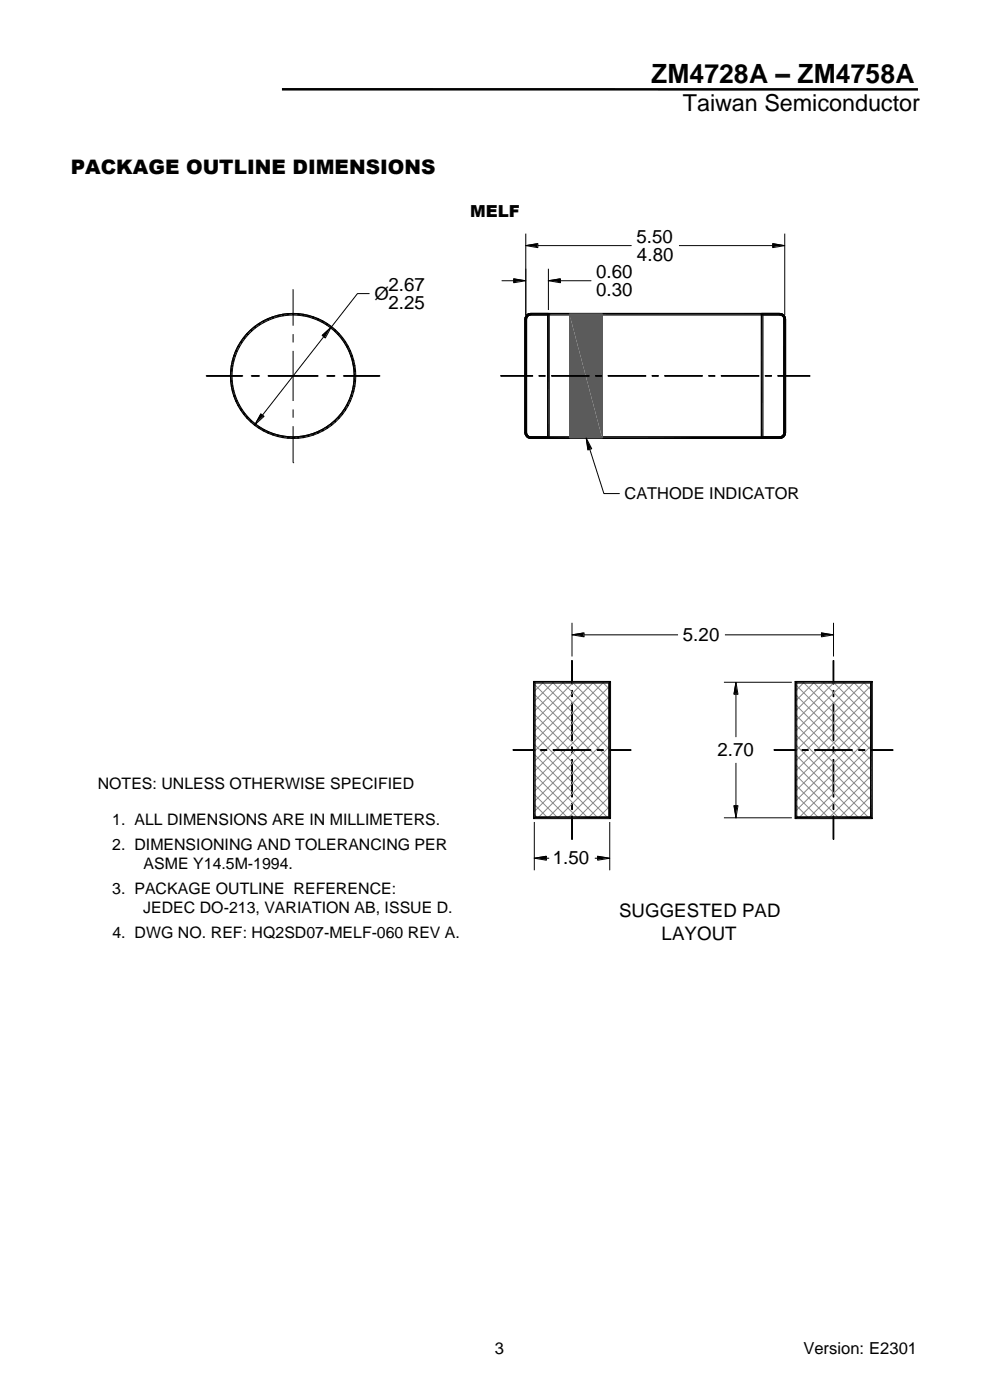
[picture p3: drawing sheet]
<svg xmlns="http://www.w3.org/2000/svg" width="210mm" height="297mm" viewBox="0 0 210 297" stroke-linecap="round" stroke-linejoin="round" font-family="sans-serif">
<path d="M59.8 18.9l134.9 .1" fill="none" stroke="#000" stroke-width=".53"/>
<g fill="#000">
<path d="M111.3 67.3l.4 .1-.4 .3zM111.4 67l.4 .2-.5 .1zM111.6 66.8l.3 .2h-.5zM111.3 67.7l.4-.3-.1 .3zM111.3 67.3l.5-.1-.1 .2zM111.4 67h.5l-.1 .2zM111.6 66.8l.3-.2 .2 .3zM111.6 66.8l.5 .1-.2 .1zM111.9 66.6l.3-.2 .1 .4zM111.9 66.6l.4 .2-.2 .1zM112.2 66.4h.3v.4zM112.2 66.4l.3 .4h-.2z"/>
<path d="M165.3 66.4l.3 .4h-.3zM165.3 66.4h.4l-.1 .4zM165.7 66.4l.1 .5-.2-.1zM165.9 66.6v.4l-.1-.1zM165.7 66.4l.2 .2-.1 .3zM165.9 67l.3-.2-.1 .4zM166.1 67.2l.3-.2-.2 .4zM165.9 66.6l.3 .2-.3 .2zM166.2 67.4l.3-.1-.3 .4zM166.2 66.8l.2 .2-.3 .2zM166.4 67l.1 .3-.3 .1zM166.5 67.3l.1 .4h-.4z"/>
<path d="M111.3 91.7h.3l-.3 .3zM111.3 92l.4-.1-.3 .4zM111.4 92.3l.4-.1-.2 .4zM111.6 91.7l.1 .2-.4 .1zM111.6 92.6l.3-.3v.5zM111.7 91.9l.1 .3-.4 .1zM111.8 92.2l.1 .1-.3 .3zM111.9 92.3l.2 .2-.2 .3zM112.1 92.5l.1 .4-.3-.1zM112.1 92.5l.2 .1-.1 .3zM112.3 92.6l.2 .4-.3-.1zM112.3 92.6h.2v.4z"/>
<path d="M165.3 92.6l.4 .3-.4 .1zM165.3 92.6h.3l.1 .3zM165.6 92.6l.2-.1 .1 .3zM165.6 92.6l.3 .2-.2 .1zM165.8 92.5l.1-.2 .3 .3zM165.8 92.5l.4 .1-.3 .2zM166.1 92.2l.3 .1h-.5zM166.2 91.9l.3 .1-.4 .2zM166.2 91.7h.4l-.4 .2zM165.9 92.3h.5l-.2 .3zM166.1 92.2l.4-.2-.1 .3zM166.2 91.9l.4-.2-.1 .3z"/>
</g>
<g fill="none" stroke="#000" stroke-width=".21">
<path d="M111.4 67.7h.3v24.1h-.3zM111.4 67.4l.3 .1v.2h-.3zM111.5 67.1l.3 .2-.1 .2-.3-.1zM111.7 66.9l.3-.2 .2 .3-.2 .1zM111.7 66.9l.3 .2-.2 .2-.3-.2zM112 66.7l.3-.2 .1 .4-.2 .1zM112.3 66.5h.3v.3l-.2 .1zM112.6 66.5h52.8v.3h-52.8zM165.4 66.5h.3l-.1 .4-.2-.1zM165.7 66.5l.3 .2-.1 .3-.3-.1zM166 67.1l.3-.2 .2 .2-.3 .2zM166 66.7l.3 .2-.3 .2-.1-.1z"/>
<path d="M166.2 67.3l.3-.2 .1 .3-.3 .1zM166.3 67.5l.3-.1 .1 .3h-.4zM166.3 67.7h.4v24.1h-.4zM111.4 91.8h.3v.2l-.3 .1zM111.4 92.1l.3-.1 .1 .2-.3 .2zM111.5 92.4l.3-.2 .2 .2-.3 .3zM111.7 92.7l.3-.3 .2 .2-.2 .3zM112.2 92.6l.2 .1-.1 .3-.3-.1zM112.4 92.7h.2v.3h-.3zM112.6 92.7h52.8v.3h-52.8zM165.4 92.7h.2l.1 .3h-.3zM165.6 92.7l.3-.1 .1 .3-.3 .1z"/>
<path d="M165.9 92.6l.1-.2 .3 .3-.3 .2zM166.2 92.2l.3 .2-.2 .3-.3-.3zM166.3 92l.3 .1-.1 .3-.3-.2zM166.3 91.8h.4l-.1 .3-.3-.1z"/>
</g>
<path d="M166.4 67.7v24" fill="none" stroke="#000" stroke-width=".36"/>
<path d="M111.5 67.7v24M112.5 66.6h52.8M112.5 92.8h52.8" fill="none" stroke="#000" stroke-width=".35"/>
<g fill="#5b5b5b">
<path d="M120.8 66.6l6.9 26.2h-6.9z"/>
<path d="M120.8 66.6h6.9v26.2z"/>
</g>
<path d="M120.8 66.6v26.2M120.8 66.7l.1 26.2zM120.8 66.7h7zM120.9 66.7h6.9v26.2h-6.9zM127.8 66.7v26.2zM120.8 92.9h7z" fill="none" stroke="#5b5b5b" stroke-width=".21"/>
<path d="M116.3 66.4v26.6M166.4 67.7v24M184.8 144.5v29.1" fill="none" stroke="#000" stroke-width=".36"/>
<g fill="none" stroke="#000" stroke-width=".21">
<path d="M106.4 59.6h2.6M109 59.2l2.5 .4-2.5 .4zM111.5 52.1l2.6-.4v.8zM111.5 49.6v17.2M111.5 52.1h.1M114.1 52.1h19.9M116.3 59.6l2.6-.4v.8zM116.3 57v8.8M116.3 59.6h.1M118.9 59.6h6.6M144 52.1h19.9M163.9 51.7l2.6 .4-2.6 .4z"/>
<path d="M166.5 49.6v17.2M43.6 79.7h7.8M43.7 79.8h7.8zM48.9 79.8h.3l.1 1-.4 .1zM48.9 78.7h.4l-.1 1.1h-.3zM49.1 77.6h.3l-.1 1.1h-.4zM49.3 76.5l.3 .1-.2 1h-.3zM49.6 75.5l.3 .1-.3 1-.3-.1zM50 74.4l.3 .2-.4 1-.3-.1zM50.5 73.5l.3 .1-.5 1-.3-.2zM51 72.5l.3 .2-.5 .9-.3-.1zM51.7 71.6l.3 .2-.7 .9-.3-.2z"/>
<path d="M52.4 70.8l.8-.8 .2 .3-.8 .7zM52.4 70.8l.2 .2-.6 .8-.3-.2zM53.2 70l.8-.7 .2 .3-.8 .7zM53.3 79.8h1.8zM54 69.3l.9-.6 .2 .3-.9 .6zM54.9 68.7l.9-.6 .2 .3-.9 .6zM55.8 68.1l1-.5 .2 .3-1 .5zM56.8 79.7h10.6M56.8 67.6l1.1-.4 .1 .4-1 .3zM56.8 79.8h10.7zM57.9 67.2l1-.3 .1 .3-1 .4zM58.9 66.9l1.1-.2v.3l-1 .2z"/>
<path d="M60 66.7l1.1-.2v.4l-1.1 .1zM61.1 66.5h1.1v.3l-1.1 .1zM62.2 66.5h1.1l-.1 .4-1-.1zM62.2 61.4v7.7zM62.2 70.9v1.8zM62.2 74.4v10.7zM63.3 66.5l1.1 .2-.1 .3-1.1-.1zM64.4 66.7l1 .2v.3l-1.1-.2zM65.4 66.9l1.1 .3-.1 .4-1-.4zM66.5 67.2l1 .4-.1 .3-1-.3zM67.5 67.6l1 .5-.2 .3-.9-.5zM68.3 71.2l1.9-1.8-1.2 2.3z"/>
<path d="M68.5 68.1l1 .6-.2 .3-1-.6zM68.7 71.5l-13 16.6M69.3 79.8h1.8zM69.5 68.7l.8 .6-.2 .3-.8-.6zM70.2 69.4h.1M70.3 69.3l.9 .7-.3 .3-.8-.7zM71.2 70l.8 .8-.3 .2-.8-.7zM71.7 71l.3-.2 .7 .8-.3 .2zM72.4 71.8l.3-.2 .6 .9-.3 .2zM72.8 79.7h7.7M72.8 79.8h7.8zM73 72.7l.3-.2 .6 1-.3 .1z"/>
<path d="M73.6 73.6l.3-.1 .5 .9-.4 .2zM74 74.6l.4-.2 .4 1.1-.4 .1zM74.4 75.6l.4-.1 .3 1-.4 .1zM74.7 76.6l.4-.1 .2 1.1h-.4zM74.9 77.6h.4l.1 1.1h-.3zM75.1 78.7h.3l.1 1.1h-.4zM75.1 79.8h.4l-.1 1.1-.3-.1zM78.4 62.3h-2.6l-5.6 7.1M80.6 79.8h.1M106.1 79.7h6.8M106.2 79.7h6.8v.1h-6.8zM111.4 67.7h.3v24.1h-.3z"/>
<path d="M111.4 67.4l.3 .1v.2h-.3zM111.5 67.1l.3 .2-.1 .2-.3-.1zM111.5 67.7h.1M111.7 66.9l.3-.2 .2 .3-.2 .1zM111.7 66.9l.3 .2-.2 .2-.3-.2zM112 66.7l.3-.2 .1 .4-.2 .1zM112.3 66.5h.3v.3l-.2 .1zM112.6 66.5h3.9l-.3 .3h-3.6zM114.3 79.7h1.4v.1h-1.4zM116.2 66.8l.3-.3v26.5l-.3-.3zM116.3 66.7h.1M116.9 79.7h8"/>
<path d="M117 79.7h8v.1h-8zM126.3 79.7h1.4v.1h-1.4zM128.9 79.7h8M129 79.7h8v.1h-8zM138.3 79.7h1.4v.1h-1.4zM140.9 79.7h8M141 79.7h8v.1h-8zM150.3 79.7h1.4v.1h-1.4zM152.9 79.7h8M153 79.7h8v.1h-8zM161.5 66.5l.4 .3v25.9l-.4 .3zM161.5 66.5h3.9v.3h-3.5z"/>
<path d="M162.3 79.7h1.4v.1h-1.4zM164.9 79.7h6.8M165 79.7h6.8v.1h-6.8zM165.4 66.5h.3l-.1 .4-.2-.1zM165.7 66.5l.3 .2-.1 .3-.3-.1zM166 67.1l.3-.2 .2 .2-.3 .2zM166 66.7l.3 .2-.3 .2-.1-.1zM166.2 67.3l.3-.2 .1 .3-.3 .1zM166.3 67.5l.3-.1 .1 .3h-.4zM166.3 67.7h.4v24.1h-.4zM166.5 67.7h.1M171.8 79.7v.1z"/>
<path d="M48.9 80.9l.4-.1 .1 1.1-.3 .1zM49.1 82l.3-.1 .2 1-.3 .1zM49.3 83l.3-.1 .3 1.1-.3 .1zM49.6 84.1l.3-.1 .4 1-.3 .1zM50 85.1l.3-.1 .5 .9-.3 .2zM50.5 86.1l.3-.2 .5 .9-.3 .2zM51 87l.3-.2 .7 .9-.3 .2zM51.7 87.9l.3-.2 .6 .8-.2 .3zM52.4 88.8l.2-.3 .8 .8-.2 .2zM53.4 89.3l.8 .7-.2 .2-.8-.7zM54.1 90.1h.1M54.2 90l.9 .6-.2 .3-.9-.7z"/>
<path d="M55.1 90.6l.9 .5-.2 .3-.9-.5zM55.3 87.8l.7 .5-1.9 1.8zM56 91.1l1 .5-.2 .3-1-.5zM57 91.6l1 .4-.1 .3-1.1-.4zM58 92l1 .3-.1 .3-1-.3zM59 92.3l1 .2v.4l-1.1-.3zM60 92.5l1.1 .1v.4l-1.1-.1zM61.1 92.6l1.1 .1v.3h-1.1zM62.2 92.7l1-.1 .1 .4h-1.1zM62.2 86.9v1.7zM62.2 90.4v7.8zM62.2 98.2h.1"/>
<path d="M63.2 92.6l1.1-.1 .1 .4-1.1 .1zM64.3 92.5l1.1-.2v.3l-1 .3zM65.4 92.3l1-.3 .1 .3-1.1 .3zM66.4 92l1-.4 .1 .3-1 .4zM67.4 91.6l.9-.5 .2 .3-1 .5zM68.3 91.1l1-.5 .2 .3-1 .5zM69.3 90.6l.8-.6 .2 .2-.8 .7zM70.1 90l.8-.7 .3 .2-.9 .7zM70.9 89.3l.8-.8 .3 .3-.8 .7zM72.4 87.7l.3 .2-.7 .9-.3-.3zM73 86.8l.3 .2-.6 .9-.3-.2zM73.6 85.9l.3 .2-.6 .9-.3-.2z"/>
<path d="M74 85l.4 .1-.5 1-.3-.2zM74.4 84l.4 .1-.4 1-.4-.1zM74.7 82.9l.4 .1-.3 1.1-.4-.1zM74.9 81.9l.4 .1-.2 1-.4-.1zM75.1 80.8l.3 .1-.1 1.1-.4-.1zM111.4 91.8h.3v.2l-.3 .1zM111.4 92.1l.3-.1 .1 .2-.3 .2zM111.5 92.4l.3-.2 .2 .2-.3 .3zM111.7 92.7l.3-.3 .2 .2-.2 .3zM112.2 92.6l.2 .1-.1 .3-.3-.1zM112.4 92.7h.2v.3h-.3zM112.6 92.7h3.6l.3 .3h-3.9z"/>
<path d="M124.3 92.9l1.2 2.3-.8 .3zM125.1 95.3l3 9.4h3.4M161.5 93l.4-.3h3.5v.3zM165.4 92.7h.2l.1 .3h-.3zM165.6 92.7l.3-.1 .1 .3-.3 .1zM165.9 92.6l.1-.2 .3 .3-.3 .2zM166.2 92.2l.3 .2-.2 .3-.3-.3zM166.3 92l.3 .1-.1 .3-.3-.2zM166.3 91.8h.4l-.1 .3-.3-.1zM121.3 134.7l2.6-.4v.8zM121.3 132.1v7.2M123.9 134.7h19.9"/>
<path d="M153.8 134.7h20.5M174.3 134.3l2.5 .4-2.5 .4zM176.8 132.1v7.2M176.8 134.7h.1M108.8 159.1h4.5M108.8 159.1h4.5v.1h-4.5zM113.2 144.6h16.3l-.3 .3h-15.7zM113.2 144.6l.3 .3v28.4l-.3 .4zM114.7 159.1h1.3v.1h-1.3zM117.3 159.1h8M117.3 159.1h8.1v.1h-8.1zM121.3 140.1v5"/>
<path d="M121.3 149.1v8M121.3 140.2h.1v5h-.1zM121.3 146.5h.1v1.3h-.1zM121.3 149.2h.1v7.9h-.1zM121.3 158.5h.1v1.3h-.1zM121.3 140.2h.1M126.7 159.1h1.3v.1h-1.3zM129.3 159.1h4.4M129.3 159.1h4.5v.1h-4.5zM129.5 144.6v29.1l-.3-.4v-28.4zM133.8 159.1v.1zM153.6 144.8h14.4"/>
<path d="M156.1 144.8l.5 2.5h-.9zM156.1 147.3v9.1M164.1 159.1h4.6M164.2 159.1h4.6v.1h-4.6zM168.7 144.6l.3 .3v28.4l-.3 .4zM168.7 144.6h16.3l-.3 .3h-15.7zM168.9 144.8h.1M170.2 159.1h1.3v.1h-1.3zM172.7 159.1h8M172.8 159.1h8v.1h-8zM176.7 140.1v5M176.7 149.1v8"/>
<path d="M176.7 140.2h.2v5h-.2zM176.7 146.5h.2v1.3h-.2zM176.7 149.2h.2v7.9h-.2zM176.7 158.5h.2v1.3h-.2zM176.8 140.2h.1M182.1 159.1h1.4v.1h-1.4zM184.7 144.9l.3-.3v29.1l-.3-.4zM184.7 159.1h4.6M184.8 159.1h4.6v.1h-4.6zM189.4 159.1v.1zM113.3 174.4v10.3M113.3 173.5h.1"/>
<path d="M113.5 173.3h15.7l.3 .4h-16.3zM121.3 161.1v7.9M121.3 173v5M121.3 161.1h.1v8h-.1zM121.3 170.5h.1v1.3h-.1zM121.3 173.1h.1v5h-.1zM121.3 178.1h.1zM129.3 174.4v10.3M129.3 173.5h.1M153.6 173.5h14.4M155.7 171h.9l-.5 2.5zM156.1 161.9v9.1"/>
<path d="M168.9 173.5h.1M169 173.3h15.7l.3 .4h-16.3zM176.7 161.1v7.9M176.7 173v5M176.7 161.1h.2v8h-.2zM176.7 170.5h.2v1.3h-.2zM176.7 173.1h.2v5h-.2zM176.7 178.1h.2zM113.3 182.1l2.6-.4v.8zM113.3 182.1h.1M115.9 182.1h.6M126.2 182.1h.6"/>
<path d="M126.8 181.7l2.5 .4-2.5 .4z"/>
</g>
<g fill="none" stroke="#000" stroke-width=".35">
<path d="M111.5 67.7v24M112.5 66.6h3.9M161.4 66.6h3.9M161.6 66.4v26.6M112.5 92.8h3.9M161.4 92.8h3.9M113.1 144.7h16.3M113.3 144.5v29.1M129.3 144.5v29.1M168.6 144.7h16.4M168.8 144.5v29.1M113.1 173.4h16.3"/>
<path d="M168.6 173.4h16.4"/>
</g>
<g fill="#000">
<path d="M108.9 59.1l2.6 .4-2.6 .4zM111.5 52l2.5-.4v.9zM116.3 59.5l2.5-.4v.8zM163.8 51.6l2.6 .4-2.6 .5zM48.8 79.7h.3l-.3 1.1zM48.8 78.6h.4l-.4 1.1zM49 77.5l.3 .1-.5 1zM49.1 79.7l.1 1-.4 .1zM49.2 78.6l-.1 1.1h-.3zM49.2 76.4l.3 .1-.5 1zM49.3 77.6l-.1 1h-.4zM49.5 75.4l.4 .1-.7 .9z"/>
<path d="M49.5 76.5l-.2 1.1-.3-.1zM49.9 75.5l-.4 1-.3-.1zM49.9 74.4l.3 .1-.7 .9zM50.2 74.5l-.3 1-.4-.1zM50.4 73.4l.3 .1-.8 .9zM50.7 73.5l-.5 1-.3-.1zM51 72.4l.3 .2-.9 .8zM50.4 73.4l.9-.8-.6 .9zM51.6 71.5l.3 .2-.9 .7zM51 72.4l.9-.7-.6 .9zM52.3 70.7l.3 .2-1 .6zM51.6 71.5l1-.6-.7 .8z"/>
<path d="M52.3 70.7l.8-.8 .2 .3zM53.2 79.7h1.8zM52.3 70.7l1-.5-.7 .7zM53.1 69.9l.8-.7 .2 .3zM53.1 69.9l1-.4-.8 .7zM53.9 69.2l.9-.6 .2 .3zM53.9 69.2l1.1-.3-.9 .6zM54.8 68.6l1-.6 .1 .3zM54.8 68.6l1.1-.3-.9 .6zM55.8 68l1-.5 .1 .4zM55.8 68l1.1-.1-1 .4zM56.8 67.5l1-.4 .1 .4z"/>
<path d="M56.8 67.5h1.1l-1 .4zM57.8 67.1l1-.3 .1 .3zM57.8 67.1h1.1l-1 .4zM58.8 66.8l1.1-.2 .1 .3zM58.8 66.8l1.2 .1-1.1 .2zM59.9 66.6l1.1-.2v.4zM59.9 66.6l1.1 .2-1 .1zM61 66.4h1.1v.4zM61 66.4l1.1 .4h-1.1zM62.1 66.4l1.1 .4h-1.1zM62.1 66.4h1.1v.4zM63.2 66.4l1 .5-1-.1z"/>
<path d="M63.2 66.4l1.1 .2-.1 .3zM64.3 66.6l1 .5-1.1-.2zM64.3 66.6l1.1 .2-.1 .3zM65.4 66.8l.9 .7-1-.4zM65.4 66.8l1 .3-.1 .4zM66.4 67.1l.9 .8-1-.4zM66.4 67.1l1 .4-.1 .4zM67.4 67.5l.9 .8-1-.4zM68.3 71.1l1.9-1.7-1.3 2.2zM67.4 67.5l1 .5-.1 .3zM68.4 68l.8 .9-.9-.6zM69.2 79.7h1.8z"/>
<path d="M68.4 68l1 .6-.2 .3zM69.4 68.6l.6 .9-.8-.6zM69.4 68.6l.9 .6-.3 .3zM70.3 69.2l.6 1-.9-.7zM70.3 69.2l.8 .7-.2 .3zM71.1 69.9l.5 1-.7-.7zM71.1 69.9l.8 .8-.3 .2zM71.6 70.9l.3-.2 .4 1zM71.9 70.7l.7 .8-.3 .2zM72.3 71.7l.3-.2 .3 1.1zM72.6 71.5l.6 .9-.3 .2zM72.9 72.6l.3-.2 .3 1.1z"/>
<path d="M73.2 72.4l.6 1-.3 .1zM73.5 73.5l.3-.1 .1 1.1zM73.8 73.4l.5 1-.4 .1zM73.9 74.5l.4-.1v1.1zM74.3 75.5l.4-.1-.1 1.1zM74.3 74.4l.4 1-.4 .1zM74.6 76.5l.4-.1-.1 1.2zM74.7 75.4l.3 1-.4 .1zM74.9 77.6l.3-.1-.2 1.1zM75 78.6h.4l-.4 1.1zM75 76.4l.2 1.1-.3 .1zM75.2 77.5l.2 1.1h-.4z"/>
<path d="M75.4 78.6v1.1h-.4zM111.3 67.3l.4 .1-.4 .3zM111.4 67l.4 .2-.5 .1zM111.6 66.8l.3 .2h-.5zM111.3 67.7l.4-.3-.1 .3zM111.3 67.3l.5-.1-.1 .2zM111.4 67h.5l-.1 .2zM111.6 66.8l.3-.2 .2 .3zM111.6 66.8l.5 .1-.2 .1zM111.9 66.6l.3-.2 .1 .4zM111.9 66.6l.4 .2-.2 .1zM112.2 66.4h.3v.4z"/>
<path d="M112.2 66.4l.3 .4h-.2zM114.3 79.6h1.3l-1.3 .1zM114.3 79.7l1.3-.1v.1zM126.3 79.6h1.3l-1.3 .1zM126.3 79.7l1.3-.1v.1zM138.3 79.6h1.3l-1.3 .1zM138.3 79.7l1.3-.1v.1zM150.3 79.6h1.3l-1.3 .1zM150.3 79.7l1.3-.1v.1zM162.3 79.6h1.3l-1.3 .1zM162.3 79.7l1.3-.1v.1zM165.3 66.4l.3 .4h-.3z"/>
<path d="M165.3 66.4h.4l-.1 .4zM165.7 66.4l.1 .5-.2-.1zM165.9 66.6v.4l-.1-.1zM165.7 66.4l.2 .2-.1 .3zM165.9 67l.3-.2-.1 .4zM166.1 67.2l.3-.2-.2 .4zM165.9 66.6l.3 .2-.3 .2zM166.2 67.4l.3-.1-.3 .4zM166.2 66.8l.2 .2-.3 .2zM166.4 67l.1 .3-.3 .1zM166.5 67.3l.1 .4h-.4zM48.8 80.8l.4-.1-.2 1.2z"/>
<path d="M49 81.9l.3-.1-.1 1.1zM49.2 80.7l.1 1.1-.3 .1zM49.2 82.9h.3v1.1zM49.3 81.8l.2 1.1h-.3zM49.5 84l.4-.1v1.1zM49.5 82.9l.4 1-.4 .1zM49.9 83.9l.3 1-.3 .1zM49.9 85l.3-.1 .2 1.1zM50.2 84.9l.5 .9-.3 .2zM50.4 86l.3-.2 .3 1.1zM50.7 85.8l.6 1-.3 .1zM51 86.9l.3-.1 .3 1z"/>
<path d="M51.3 86.8l.6 .8-.3 .2zM51.6 87.8l.3-.2 .4 1.1zM51.9 87.6l.7 .8-.3 .3zM52.3 88.7l.3-.3 .5 1.1zM52.6 88.4l.7 .8-.2 .3zM53.3 89.2l.6 1-.8-.7zM53.3 89.2l.8 .7-.2 .3zM54.1 89.9l.7 .9-.9-.6zM54.1 89.9l.9 .6-.2 .3zM55 90.5l.8 .9-1-.6zM55 90.5l.9 .5-.1 .4zM55.3 87.7l.6 .6-1.9 1.7z"/>
<path d="M55.9 91l.9 .8-1-.4zM55.9 91l1 .5-.1 .3zM56.9 91.5l.9 .7-1-.4zM56.9 91.5l1 .4-.1 .3zM57.9 91.9l.9 .6-1-.3zM57.9 91.9l1 .3-.1 .3zM58.9 92.2l1 .6-1.1-.3zM58.9 92.2l1.1 .2-.1 .4zM60 92.4l1 .5-1.1-.1zM60 92.4l1 .2v.3zM61 92.6l1.1 .4-1.1-.1zM61 92.6h1.1v.4z"/>
<path d="M62.1 92.6l1.1 .3-1.1 .1zM62.1 92.6h1.1v.3zM63.2 92.6l1-.2 .1 .4zM63.2 92.6l1.1 .2-1.1 .1zM64.2 92.4l1.1-.2 .1 .3zM64.2 92.4l1.2 .1-1.1 .3zM65.3 92.2l1-.3 .1 .3zM65.3 92.2h1.1l-1 .3zM66.3 91.9l1-.4 .1 .3zM66.3 91.9l1.1-.1-1 .4zM67.3 91.5l1-.5 .1 .4zM67.3 91.5l1.1-.1-1 .4z"/>
<path d="M68.3 91l.9-.5 .2 .3zM68.3 91l1.1-.2-1 .6zM69.2 90.5l.8-.6 .3 .3zM69.2 90.5l1.1-.3-.9 .6zM70 89.9l.9-.7 .2 .3zM70 89.9l1.1-.4-.8 .7zM71.6 88.4l.3 .3-1 .5zM70.9 89.2l1-.5-.8 .8zM72.3 87.6l.3 .2-1 .6zM71.6 88.4l1-.6-.7 .9zM72.9 86.8l.3 .1-.9 .7zM72.3 87.6l.9-.7-.6 .9z"/>
<path d="M73.5 85.8l.3 .2-.9 .8zM72.9 86.8l.9-.8-.6 .9zM73.9 84.9l.4 .1-.8 .8zM74.3 85l-.5 1-.3-.2zM74.3 83.9l.4 .1-.8 .9zM74.7 84l-.4 1-.4-.1zM74.6 82.9h.4l-.7 1zM74.9 81.8l.3 .1-.6 1zM75 82.9l-.3 1.1-.4-.1zM75 80.7l.4 .1-.5 1zM75.2 81.9l-.2 1h-.4zM75 79.7h.4l-.4 1z"/>
<path d="M75.4 80.8l-.2 1.1-.3-.1zM75.4 79.7v1.1l-.4-.1zM111.3 91.7h.3l-.3 .3zM111.3 92l.4-.1-.3 .4zM111.4 92.3l.4-.1-.2 .4zM111.6 91.7l.1 .2-.4 .1zM111.6 92.6l.3-.3v.5zM111.7 91.9l.1 .3-.4 .1zM111.8 92.2l.1 .1-.3 .3zM111.9 92.3l.2 .2-.2 .3zM112.1 92.5l.1 .4-.3-.1zM112.1 92.5l.2 .1-.1 .3z"/>
<path d="M112.3 92.6l.2 .4-.3-.1zM112.3 92.6h.2v.4zM124.3 92.8l1.1 2.3-.8 .3zM165.3 92.6l.4 .3-.4 .1zM165.3 92.6h.3l.1 .3zM165.6 92.6l.2-.1 .1 .3zM165.6 92.6l.3 .2-.2 .1zM165.8 92.5l.1-.2 .3 .3zM165.8 92.5l.4 .1-.3 .2zM166.1 92.2l.3 .1h-.5zM166.2 91.9l.3 .1-.4 .2zM166.2 91.7h.4l-.4 .2z"/>
<path d="M165.9 92.3h.5l-.2 .3zM166.1 92.2l.4-.2-.1 .3zM166.2 91.9l.4-.2-.1 .3zM121.3 134.6l2.5-.4v.8zM174.2 134.2l2.5 .4-2.5 .4zM114.6 159h1.3l-1.3 .1zM114.6 159.1l1.3-.1v.1zM121.2 146.4l.1 1.3h-.1zM121.2 158.4l.1 1.3h-.1zM121.2 146.4h.1v1.3zM121.2 158.4h.1v1.3zM126.6 159h1.3l-1.3 .1z"/>
<path d="M126.6 159.1l1.3-.1v.1zM156 144.7l.5 2.5h-.9zM170.1 159h1.3l-1.3 .1zM170.1 159.1l1.3-.1v.1zM176.7 146.4l.1 1.3h-.1zM176.7 158.4l.1 1.3h-.1zM176.7 146.4h.1v1.3zM176.7 158.4h.1v1.3zM182.1 159h1.3l-1.3 .1zM182.1 159.1l1.3-.1v.1zM121.2 170.4l.1 1.3h-.1zM121.2 170.4h.1v1.3z"/>
<path d="M155.6 170.9h.9l-.5 2.5zM176.7 170.4l.1 1.3h-.1zM176.7 170.4h.1v1.3zM113.3 182l2.5-.4v.8zM126.7 181.6l2.6 .4-2.6 .4z"/>
</g>
<g fill="none" stroke="#898989" stroke-width=".21">
<path d="M113.3 157.9l15.6 15.6M113.3 155.8l16 16M113.3 153.7l16 16M113.3 151.6l16 15.9M113.3 149.4l16 16M113.3 147.3l16 16M113.3 145.2l16 16M115.1 144.8l14.2 14.2M115.3 144.8l-2 1.9M117.2 144.8l12.1 12.1M117.4 144.8l-4.1 4M119.3 144.8l10 10"/>
<path d="M119.5 144.8l-6.2 6.1M121.4 144.8l7.9 7.9M121.6 144.8l-8.3 8.3M123.6 144.8l5.7 5.7M123.8 144.8l-10.5 10.4M125.7 144.8l3.6 3.6M125.9 144.8l-12.6 12.5M127.8 144.8l1.5 1.5M128 144.8l-14.7 14.6M129.3 145.6l-16 16M129.3 147.7l-16 16M129.3 149.8l-16 16"/>
<path d="M129.3 152l-16 15.9M129.3 154.1l-16 16M129.3 156.2l-16 16M129.3 158.3l-15.2 15.2M168.9 158.1l15.4 15.4M168.9 156l16 16M168.9 153.9l16 15.9M168.9 151.7l16 16M168.9 149.6l16 16M168.9 147.5l16 16M168.9 145.4l16 15.9M170.4 144.8l14.5 14.4"/>
<path d="M170.6 144.8l-1.7 1.7M172.5 144.8l12.4 12.3M172.7 144.8l-3.8 3.8M174.7 144.8l10.2 10.2M174.9 144.8l-6 6M176.8 144.8l8.1 8M177 144.8l-8.1 8.1M178.9 144.8l6 5.9M179.1 144.8l-10.2 10.2M181.1 144.8l3.8 3.8M181.3 144.8l-12.4 12.3M183.2 144.8l1.7 1.6"/>
<path d="M183.4 144.8l-14.5 14.5M184.9 145.4l-16 16M184.9 147.5l-16 16M184.9 149.7l-16 15.9M184.9 151.8l-16 16M184.9 153.9l-16 16M184.9 156l-16 16M184.9 158.2l-15.4 15.3M113.3 164.3l9.3 9.2M113.3 162.2l11.4 11.3M113.3 160.1l13.5 13.4M113.3 172.8l.7 .7"/>
<path d="M113.3 170.7l2.9 2.8M113.3 168.6l5 4.9M113.3 166.4l7.1 7.1M129.3 160.5l-13 13M129.3 162.6l-10.9 10.9M129.3 164.7l-8.8 8.8M129.3 166.8l-6.6 6.7M129.3 169l-4.5 4.5M129.3 171.1l-2.4 2.4M129.3 173.2l-.3 .3M168.9 164.5l9 9M168.9 162.4l11.1 11.1"/>
<path d="M168.9 160.2l13.3 13.3M168.9 173l.5 .5M168.9 170.9l2.6 2.6M168.9 168.7l4.8 4.8M168.9 166.6l6.9 6.9M184.9 160.3l-13.3 13.2M184.9 162.4l-11.2 11.1M184.9 164.5l-9 9M184.9 166.7l-6.9 6.8M184.9 168.8l-4.8 4.7M184.9 170.9l-2.6 2.6M184.9 173l-.5 .5"/>
</g>
<text font-size="5.6" x="138.2" y="17.7">ZM4728A – ZM4758A</text>
<text font-size="5" x="144.9" y="23.6">Taiwan Semiconductor</text>
<text font-size="4.2" x="15" y="36.8">PACKAGE OUTLINE DIMENSIONS</text>
<g font-size="4">
<text x="135" y="51.6">5.50</text>
<text x="126.5" y="59">0.60</text>
<text x="135.1" y="55.4">4.80</text>
<text x="79.4" y="63.6">Ø</text>
<text x="82.4" y="61.7">2.67</text>
<text x="82.4" y="65.5">2.25</text>
<text x="126.5" y="62.9">0.30</text>
<text x="144.9" y="136">5.20</text>
<text x="152.2" y="160.5">2.70</text>
<text x="117.3" y="183.4">1.50</text>
<text x="131.3" y="194.6">SUGGESTED PAD</text>
<text x="140.4" y="199.4">LAYOUT</text>
</g>
<g font-size="3.5">
<text x="99.8" y="46">MELF</text>
<text x="132.5" y="105.9">CATHODE INDICATOR</text>
<text x="105" y="287.2">3</text>
<text x="170.4" y="287.2">Version: E2301</text>
</g>
<g font-size="3.4">
<text x="20.7" y="167.5">NOTES: UNLESS OTHERWISE SPECIFIED</text>
<text x="23.8" y="175">1. ALL DIMENSIONS ARE IN MILLIMETERS.</text>
<text x="23.8" y="180.3">2. DIMENSIONING AND TOLERANCING PER</text>
<text x="30.5" y="184.4">ASME Y14.5M-1994.</text>
<text x="23.8" y="189.7">3. PACKAGE OUTLINE REFERENCE:</text>
<text x="30.4" y="193.8">JEDEC DO-213, VARIATION AB, ISSUE D.</text>
<text x="23.8" y="199.1">4. DWG NO. REF: HQ2SD07-MELF-060 REV A.</text>
</g>
</svg>
